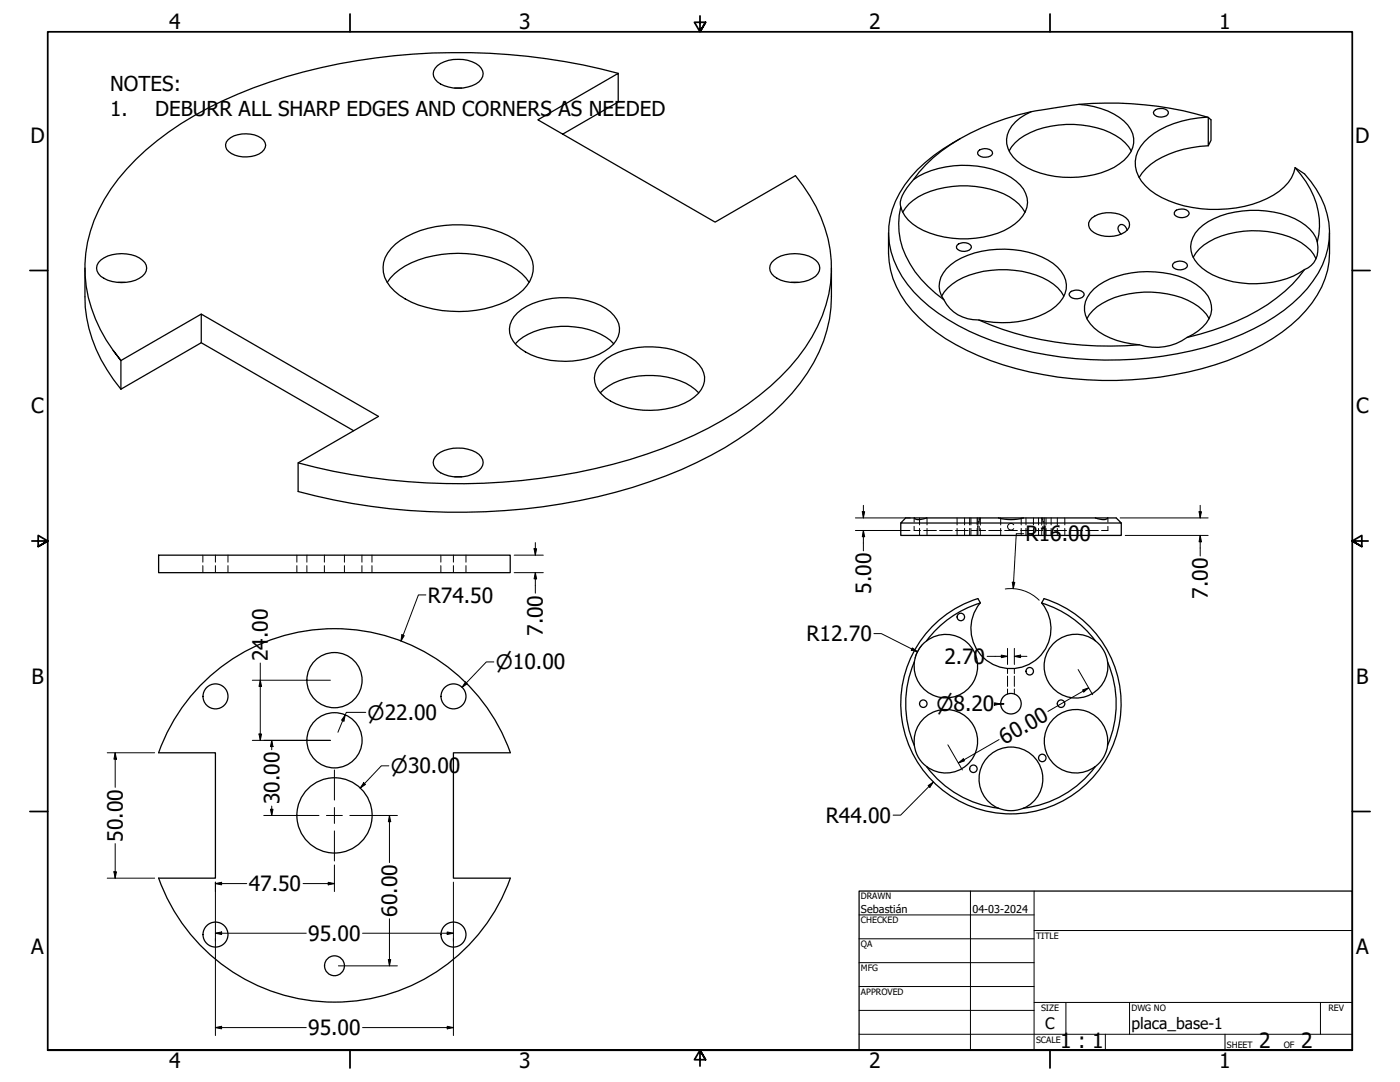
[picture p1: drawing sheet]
<svg xmlns="http://www.w3.org/2000/svg" width="559mm" height="432mm" viewBox="0 0 559 432" stroke-linecap="round" stroke-linejoin="round" font-family="sans-serif">
<!-- layer: Hidden (ANSI) -->
<g fill="none" stroke="#000" stroke-width=".4">
<path d="M364.9 210.1v1.6h2.5M364.9 206.7v1.6M367 206.7v2.8M367 210.9v2.8M368.7 211.7h5.1M370 206.7v2.8M370 210.9v2.8M375 211.7h5.1M381.4 211.7h5.1M382 206.7v2.8M382 210.9v2.8M385 206.7v2.8"/>
<path d="M385 210.9v2.8M387 206.7v2.8M387 210.9v2.8M387.5 206.7v2.8M387.5 210.9v2.8M390 206.7v2.8M390 210.9v2.8M390.3 210.1v1.6h-2.6M390.3 206.7v1.6M390.3 212v1.7M390.7 208.1l-.4 .6v1.7M390.8 210.1v1.6h2.6"/>
<path d="M390.8 206.7v1.6M391.2 206.7v.1M391.2 206.8h.1M391.3 206.8l-.3 .7M391.3 206.8v2.7M391.3 210.9v2.8M394.7 211.7h5M399.4 206.7v2.8M399.4 210.9v2.8M401 211.7h5.1M404.6 209.4a1.36 1.36 0 0 0-2-.2 1.36 1.36 0 0 0 0 2 1.36 1.36 0 0 0 2-.3M407.4 211.7h5"/>
<path d="M407.6 206.7v2.8M407.6 210.9v2.8M409.5 206.7v2.8M409.5 210.9v2.8M412.5 206.7v2.8M412.5 210.9v2.8M414.5 206.7v2.8M414.5 210.9v2.8M415.8 206.8l.3 .7M415.8 206.8v2.7M415.8 210.9v2.8M415.9 206.7v.1"/>
<path d="M416.2 210.1v1.6h-2.5M416.2 206.7v1.6M416.4 208.1l.4 .6v1.7M416.8 212v1.7M416.8 210.1v1.6h2.6M416.8 206.7v1.6M417.5 206.7v2.8M417.5 210.9v2.8M419.5 206.7v2.8M419.5 210.9v2.8M420.6 211.7h5.1M422 206.7v2.8"/>
<path d="M422 210.9v2.8M425 206.7v2.8M425 210.9v2.8M427 211.7h5.1M433.3 211.7h5.1M442.2 210.1v1.6h-2.5M442.2 206.7v1.6M81 221.6v2.7M81 225.7v2.8M86 221.6v2.7M86 225.7v2.8M91 221.6v2.7"/>
<path d="M91 225.7v2.8M118.5 221.6v2.7M118.5 225.7v2.8M122.5 221.6v2.7M122.5 225.7v2.8M129.5 221.6v2.7M129.5 225.7v2.8M137.5 221.6v2.7M137.5 225.7v2.8M144.5 221.6v2.7M144.5 225.7v2.8M148.5 221.6v2.7"/>
<path d="M148.5 225.7v2.8M176 221.6v2.7M176 225.7v2.8M181 221.6v2.7M181 225.7v2.8M186 221.6v2.7M186 225.7v2.8M402.1 266.8v2M402.1 269.8v4.1M402.1 275v2M404.9 266.8v2M404.9 269.8v4.1"/>
<path d="M404.9 275v2"/>
</g>
<!-- layer: Visible (ANSI) -->
<g fill="none" stroke="#000" stroke-width=".51">
<path d="M174.6 26.2a14.9 14.9 0 0 1 16.6 0 4.2 4.2 0 0 1-1.3 7.3 15.3 15.3 0 0 1-15.3-.9 3.9 3.9 0 0 1 0-6.4zM181.5 35.2h2.8M246.8 29.3a245.5 245.5 0 0 0-145.6 5.8 127.9 127.9 0 0 0-50.6 32.3 57.8 57.8 0 0 0-16.6 42.5 59.1 59.1 0 0 0 14.3 34l-3.1-4M91.1 55.8a11.5 11.5 0 0 1 14.1 .1 3.5 3.5 0 0 1-1.8 5.6 11.4 11.4 0 0 1-12.9-1.9 3 3 0 0 1 .6-3.8zM224.6 53.5l22.2-12.8v-11.4l-32.1 18.5 70.7 40.8 32.1-18.5a56.7 56.7 0 0 1 14 42.8 63.3 63.3 0 0 1-20 37.5 138.8 138.8 0 0 1-53.4 30.8 246.6 246.6 0 0 1-139.1 3.5M383.3 55.3a60 60 0 0 0-24.2 21.7 31.5 31.5 0 0 0 3.1 36.5 71 71 0 0 0 29.3 20.7 143.2 143.2 0 0 0 99.5 1.1 75.1 75.1 0 0 0 30.8-20.1 32.2 32.2 0 0 0 5.4-36.4l-4-6.3-2.5-3.1-3.7-2.5M430.6 41.7a28.1 28.1 0 0 1 19.6 8.2 9.6 9.6 0 0 1-1.5 14 33.6 33.6 0 0 1-24.4 6.8 29.7 29.7 0 0 1-19.9-8 9.6 9.6 0 0 1 .9-14.1l1.8-1.5 4.5-2.5M460.7 44.3a4.1 4.1 0 0 1 5.6 .3 1.65 1.65 0 0 1-1.7 1.9 3 3 0 0 1-4.2-1.7zM481.9 46.7a39.8 39.8 0 0 0-23.4 8.2 12.2 12.2 0 0 0-2.9 17.4 32 32 0 0 0 20.3 10.5 47.6 47.6 0 0 0 34.7-6.5 15.7 15.7 0 0 0 6.4-9.4M482.3 46.9l1.1 .9v8.2l-1.1 2.2zM482.3 46.9a135.9 135.9 0 0 0-66.4-3 92 92 0 0 0-43.4 19 55.1 55.1 0 0 0-12.8 16.4l-.4 1.3 .2 2a30.5 30.5 0 0 0 5.7 25.8 54.2 54.2 0 0 0 11.5 11.2 14.7 14.7 0 0 0 14 8.1 132.3 132.3 0 0 0 64.1 9.9 21.5 21.5 0 0 0 19-2.9 94.5 94.5 0 0 0 35.7-15.8 48.8 48.8 0 0 0 11.2-11.3 9 9 0 0 0 5.1-11 30.4 30.4 0 0 0-6.6-26.9l-2.2-2.8M482.3 58.2a41.5 41.5 0 0 0-23 7.4l-3.4 3.4-1.2 1.9"/>
<path d="M364.6 71.7a38.5 38.5 0 0 1 31.4-4.2 22.2 22.2 0 0 1 12.5 7.9 9.3 9.3 0 0 1-1.7 12.4 30.8 30.8 0 0 1-20.5 7.5 35.5 35.5 0 0 1-22.1-6 12.7 12.7 0 0 1-4.7-6.7M390.5 60.3a4 4 0 0 1 5.5 .3 1.58 1.58 0 0 1-1.5 2 3 3 0 0 1-4.3-1.7zM402.8 60.3a18.7 18.7 0 0 1 11-8.5 40 40 0 0 1 31.5 2.3 16.1 16.1 0 0 1 6.2 6.2M156.1 99.1a35.1 35.1 0 0 1 24.6-9.4 41.1 41.1 0 0 1 26.7 7.3 11.6 11.6 0 0 1 1.4 18.8 37.6 37.6 0 0 1-25.5 8.5 42.5 42.5 0 0 1-23.9-6.5 13.3 13.3 0 0 1-6.3-13l.6-2zM354.6 92.9a42.2 42.2 0 0 0 3.2 21.6 54.7 54.7 0 0 0 23.7 23 129.1 129.1 0 0 0 64.1 14.3 122.9 122.9 0 0 0 62.3-16.7 49.2 49.2 0 0 0 21-23.9 43 43 0 0 0 1.8-18.3M360.3 84.7a20.5 20.5 0 0 1 13.8-9.2 40.3 40.3 0 0 1 28.8 3 16.1 16.1 0 0 1 6.2 6.2M382 97.9a4 4 0 0 1 5.6 .2 1.67 1.67 0 0 1-1.6 2 3.9 3.9 0 0 1-4.2-1zM435.7 87.1a11.7 11.7 0 0 1 14.5 .7 3.6 3.6 0 0 1-2.4 5.5 11.8 11.8 0 0 1-12.3-1.4 3.2 3.2 0 0 1 .2-4.8zM449.9 91.9a2.15 2.15 0 0 0-3.1-2 2.49 2.49 0 0 0 .7 3.6M468.9 84.4a4.1 4.1 0 0 1 5.6 .3 1.65 1.65 0 0 1-1.6 2 3.9 3.9 0 0 1-4.1-1.1zM525.8 96.6a15.3 15.3 0 0 0-9-9.4 40.1 40.1 0 0 0-34.6 1.3 11.7 11.7 0 0 0-6.8 11.7 14.6 14.6 0 0 0 8.7 9.5 40.1 40.1 0 0 0 34.5-.8l2.1-1.3M33.9 107v11.4a57.4 57.4 0 0 0 14.4 36.9"/>
<path d="M40.2 103.8a14.6 14.6 0 0 1 16.6 0 4.1 4.1 0 0 1 1.7 4 4.1 4.1 0 0 1-2.9 3.3 15.2 15.2 0 0 1-15.4-.9 3.9 3.9 0 0 1 0-6.4zM47.1 112.7h2.9M154.6 112.7a27.4 27.4 0 0 1 18.4-10.6 46.6 46.6 0 0 1 31.1 4.1 19.9 19.9 0 0 1 7.1 6.5M308 104.8a13.8 13.8 0 0 1 14.8-2.6 6.2 6.2 0 0 1 4.4 4.8 6.6 6.6 0 0 1-6.1 5.3 13.5 13.5 0 0 1-13.1-3.1 3.6 3.6 0 0 1 0-4.4zM315.8 112.7h2.8M331.9 107v11.4a56.2 56.2 0 0 1-12.6 34.6 110.1 110.1 0 0 1-41.2 31.6 219.5 219.5 0 0 1-92 19.8 241.5 241.5 0 0 1-67.1-8.2v-11.5l32.1-18.5-70.8-40.9v11.5l-32 18.5M375.9 118.2a20.5 20.5 0 0 1 13.8-9.2 40.2 40.2 0 0 1 28.7 3 15 15 0 0 1 6.2 6.2M376.7 119.6a9.8 9.8 0 0 1 2.7-13.9 34.9 34.9 0 0 1 25-6.1 27.6 27.6 0 0 1 19.1 8.7 9.6 9.6 0 0 1-2.1 13.9 36.9 36.9 0 0 1-30.7 5.5M427 116.8a4 4 0 0 1 5.6 .2 1.67 1.67 0 0 1-1.6 2.1 3 3 0 0 1-4.3-1.8zM468.2 105.2a4 4 0 0 1 5.6 .3 1.58 1.58 0 0 1-1.6 2 3.9 3.9 0 0 1-4.1-1.1zM476.2 102.7a20.3 20.3 0 0 1 14.1-9.4 39.5 39.5 0 0 1 29.1 3.5 14.1 14.1 0 0 1 5.9 6.5M80.3 125.3l-32 18.6v11.4"/>
<path d="M80.3 136.8l60.9 35.1M205.7 137.2a26 26 0 0 1 18.2-7 30 30 0 0 1 19.6 5.6l1.5 1.4M206.6 124.8a29.9 29.9 0 0 1 22.7-5.8 24.9 24.9 0 0 1 15.8 7 8.5 8.5 0 0 1-1.9 12.9 32.9 32.9 0 0 1-28.8 3.7 17 17 0 0 1-10.4-8 8.5 8.5 0 0 1 2.6-9.8zM433.8 127.2a18.7 18.7 0 0 1 11.1-8.5 40 40 0 0 1 31.5 2.3 16.1 16.1 0 0 1 6.2 6.2M473.8 134.7a16.7 16.7 0 0 0 9.5-9.2 10.1 10.1 0 0 0-3.9-10.5 33.1 33.1 0 0 0-21.5-6.6 33.1 33.1 0 0 0-21.2 6.9 9.8 9.8 0 0 0 0 15.6 30.5 30.5 0 0 0 18.1 6.7M239.6 156.8a27.3 27.3 0 0 1 21.1-6.9 26.3 26.3 0 0 1 18.2 6.9M240.5 144.5a28.9 28.9 0 0 1 22.8-5.9 24.9 24.9 0 0 1 15.7 6.9 8.4 8.4 0 0 1-1.8 12.9 33 33 0 0 1-28.9 3.7 16.3 16.3 0 0 1-10.4-7.9 8.2 8.2 0 0 1 2.6-9.7zM174.6 181.4a14.9 14.9 0 0 1 16.6 0 4.2 4.2 0 0 1-1.3 7.3 15.3 15.3 0 0 1-15.3-.9 3.9 3.9 0 0 1 0-6.4zM181.5 190.3h2.8M359.5 208.7v5h88v-5M361.5 206.7h84l2 2h-88zM364.9 206.7l.6 .5 1 .2 3.4-.7"/>
<path d="M398.6 206.7a17.7 17.7 0 0 0 9.8 0M437.2 206.7l3.3 .7 1-.2 .6-.5M63.3 221.6h140.3v6.9h-140.3zM369.8 255.7a43 43 0 0 1 21.5-15.2l-1-1.6a44 44 0 0 0-22.4 67.7 44 44 0 0 0 71.3 0 44 44 0 0 0-22.4-67.7l-1 1.6a43.4 43.4 0 0 1 21.4 15.2M391.2 240.7a16 16 0 0 0 1.4 21.8 16 16 0 0 0 21.8 0 16 16 0 0 0 1.5-21.8M437.2 255.7a12.7 12.7 0 0 0-19.5 5.3 12.7 12.7 0 0 0 10.1 17.5 12.7 12.7 0 0 0 14.3-14.3M437.2 255.7a13 13 0 0 1 4.9 8.5 42 42 0 0 1 0 33.2M365 264.2a12.7 12.7 0 0 0 17.1 13.5 12.7 12.7 0 0 0 3.7-21.4 12.7 12.7 0 0 0-20.6 6.7 51.7 51.7 0 0 0-3.7 15.9 41.9 41.9 0 0 0 3.4 18.5 12.7 12.7 0 0 0 19.2 9.4 12.7 12.7 0 0 0 .6-21.3 12.7 12.7 0 0 0-19.6 8.1l-.1 3.8M442 297.4a12.7 12.7 0 0 0-14.2-14.1 12.7 12.7 0 0 0-10 17.3 12.7 12.7 0 0 0 19.3 5.3M442.1 297.4a12.6 12.6 0 0 1-4.9 8.5M63.3 300.4h22.7v50.1h-22.7a74.5 74.5 0 0 0 70.2 49.4 74.5 74.5 0 0 0 70.2-49.5l-22.7 .1v-50.1h22.6M63.3 300.4a74.5 74.5 0 0 1 70.2-49.5 74.5 74.5 0 0 1 70.2 49.5"/>
<path d="M369.8 305.9a42 42 0 0 0 28.8 16.6M437.2 305.9a42 42 0 0 1-28.8 16.6"/>
<circle cx="383.5" cy="246.2" r="1.49"/>
<circle cx="86" cy="277.9" r="5"/>
<circle cx="133.5" cy="271.4" r="11"/>
<circle cx="181" cy="277.9" r="5"/>
<circle cx="411" cy="267.9" r="1.49"/>
<circle cx="133.5" cy="295.4" r="11"/>
<circle cx="368.5" cy="280.8" r="1.49"/>
<circle cx="403.5" cy="280.8" r="4.1"/>
<circle cx="423.5" cy="280.8" r="1.49"/>
<circle cx="388.5" cy="306.8" r="1.49"/>
<circle cx="403.5" cy="310.8" r="12.7"/>
<circle cx="416" cy="302.5" r="1.49"/>
<circle cx="133.5" cy="325.4" r="15"/>
<circle cx="86" cy="373" r="5"/>
<circle cx="181" cy="373" r="5"/>
<circle cx="133.5" cy="385.4" r="4"/>
</g>
<!-- layer: Border (ANSI) -->
<g fill="none" stroke="#000" stroke-width=".7">
<path d="M139.7 5.6v7.1M279.4 6.3v6.4l-2.2-3.8h4.4l-2.2 3.8 2.2-3.8M419.1 5.6v7.1M11.9 107.9h7.1M539.8 107.9h7.1M12.7 215.9h6.3l-3.8-2.2v4.4l3.8-2.2-3.8 2.2M546.1 215.9h-6.3l3.8-2.2v4.4l-3.8-2.2 3.8 2.2M11.9 323.8h7.1M539.8 323.8h7.1M19 419.1v-406.4h520.8v406.4h-520.8h520.8M139.7 419.1v7.1M419.1 419.1v7.1"/>
<path d="M281.6 422.9l-2.2-3.8 2.2 3.8h-4.4l2.2-3.8v6.3"/>
</g>
<!-- layer: Title (ANSI) -->
<g fill="none" stroke="#000" stroke-width=".4">
<path d="M387.3 355.6v63.5M412.7 355.6v63.5M342.9 365.1h69.8M342.9 374.6h69.8M412.7 371.3h127.1M342.9 384.2h69.8M342.9 393.7h69.8M342.9 412.7h196.9M342.9 403.2h69.8M412.7 400h127.1M425.4 400v12.7M441.2 412.7v6.4"/>
<path d="M450.8 400v12.7M488.9 412.7v6.4M527 400v12.7"/>
</g>
<path d="M342.9 355.6h196.9v63.5h-196.9z" fill="none" stroke="#000" stroke-width=".51"/>
<!-- layer: Dimension (ANSI) -->
<g fill="none" stroke="#000" stroke-width=".4">
<path d="M213.2 219h1l-.5 2.6zM213.7 216.5v5.1M341.4 206.7h21.9M341.4 211.7h21.8M344.2 204.2h.9l-.5 2.5zM344.6 211.7l.5 2.5h-.9zM344.6 201.7v5M344.6 211.7v8.1M408.6 213h-3l-1.2 21.9M447.1 206.7h35.1M449.1 213.7h33.1M478.6 204.2h1l-.6 2.5z"/>
<path d="M479 213.7l.6 2.5h-1zM479 201.7v5M479 213.7v8.2M170 237.4h-3l-7 18.4M205.2 221.6h11.7M205.2 228.5h11.7M213.7 228.5l.5 2.5h-1zM213.7 228.5v8.2M401.2 235.1a16 16 0 0 1 13.6 4.5M404.1 232.3l1 .1-.7 2.5zM160.4 253.3l1 .4-1.4 2.1zM348.8 252.9h3l14.4 7.2"/>
<path d="M364.2 258.6l2 1.5-2.5-.6zM367.9 257.5a12.7 12.7 0 0 0-2.7 5.2M402.1 258.8v6.4M404.9 258.8v6.4M100.7 271.5h31.2M103.9 271.5l.5 2.4h-1zM103.9 264.6v30.9M185.8 272.2l.7 .7-2.1 1.4zM197.1 264.2h-3l-9.7 10.1M394 261.9h8.1M399.7 261.4l2.4 .5-2.4 .5zM404.9 261.9l2.5-.5v1z"/>
<path d="M404.9 261.9h5M430.3 267.2l5.8 10M432.1 275.3l2.4-.8-1.9 1.7zM434.5 274.5l-16.2 9.4M100.7 295.5h31.2M103.4 292.9h1l-.5 2.6zM108.5 295.5l.5 2.4h-1.1zM108.5 295.5v3.7M137.8 285.3l-.5 2.5-1-.4zM146 284.3h-7.8l-3.3 7.9M378.3 297.2l5.8 10.1M396.9 280.5l2.5 .4-2.5 .5z"/>
<path d="M397.7 280.9h3l-3.8 .1M398.8 295.1l-16.3 9.4M42.8 300.4h18.9M46 300.4l.5 2.6h-1zM46 300.4v13.8M145.2 312.4l.7 .7-2.1 1.4zM155.2 305.6h-3l-8.4 8.9M370.5 313.5l2.1-1.4-1.4 2.1zM372.6 312.1l-13.1 13.2h-3M382.5 304.5l2-1.7 .4 .9zM46 336.7v13.8M105.3 325.4h10"/>
<path d="M107.9 323h1.1l-.5 2.4zM108.5 321.7v3.7M151.6 325.4h7M155.4 325.4l.6 2.5h-1zM155.4 325.4v18.8M42.8 350.5h18.9M45.5 347.9h1l-.5 2.6zM86 352.6l2.5-.5v1zM86 352v61.3M86 352.6h12.5M121 352.6h12.5M131 352.1l2.5 .5-2.5 .5z"/>
<path d="M133.5 345.2v10.6M181 352v61.3M86 372.4l2.5-.5v1zM86 372.4h36.2M144.7 372.4h36.3M155.4 366.6v18.8M178.5 371.9l2.5 .5-2.5 .5zM135.1 385.4h23.5M155 383h1l-.6 2.4zM86 410.1l2.5-.5v1zM86 410.1h36.2M144.7 410.1h36.3"/>
<path d="M178.5 409.6l2.5 .5-2.5 .5z"/>
</g>
<g fill="#000">
<path d="M213.2 219h1l-.5 2.6z" fill-rule="evenodd"/>
<path d="M344.2 204.2h.9l-.5 2.5z" fill-rule="evenodd"/>
<path d="M344.6 211.7l.5 2.5h-.9z" fill-rule="evenodd"/>
<path d="M478.6 204.2h1l-.6 2.5z" fill-rule="evenodd"/>
<path d="M479 213.7l.6 2.5h-1z" fill-rule="evenodd"/>
<path d="M213.7 228.5l.5 2.5h-1z" fill-rule="evenodd"/>
<path d="M404.1 232.3l1 .1-.7 2.5z" fill-rule="evenodd"/>
<path d="M160.4 253.3l1 .4-1.4 2.1z" fill-rule="evenodd"/>
<path d="M364.2 258.6l2 1.5-2.5-.6z" fill-rule="evenodd"/>
<path d="M103.9 271.5l.5 2.4h-1z" fill-rule="evenodd"/>
<path d="M185.8 272.2l.7 .7-2.1 1.4z" fill-rule="evenodd"/>
<path d="M399.7 261.4l2.4 .5-2.4 .5z" fill-rule="evenodd"/>
<path d="M404.9 261.9l2.5-.5v1z" fill-rule="evenodd"/>
<path d="M432.1 275.3l2.4-.8-1.9 1.7z" fill-rule="evenodd"/>
<path d="M103.4 292.9h1l-.5 2.6z" fill-rule="evenodd"/>
<path d="M108.5 295.5l.5 2.4h-1.1z" fill-rule="evenodd"/>
<path d="M137.8 285.3l-.5 2.5-1-.4z" fill-rule="evenodd"/>
<path d="M396.9 280.5l2.5 .4-2.5 .5z" fill-rule="evenodd"/>
<path d="M46 300.4l.5 2.6h-1z" fill-rule="evenodd"/>
<path d="M145.2 312.4l.7 .7-2.1 1.4z" fill-rule="evenodd"/>
<path d="M370.5 313.5l2.1-1.4-1.4 2.1z" fill-rule="evenodd"/>
<path d="M382.5 304.5l2-1.7 .4 .9z" fill-rule="evenodd"/>
<path d="M107.9 323h1.1l-.5 2.4z" fill-rule="evenodd"/>
<path d="M155.4 325.4l.6 2.5h-1z" fill-rule="evenodd"/>
<path d="M45.5 347.9h1l-.5 2.6z" fill-rule="evenodd"/>
<path d="M86 352.6l2.5-.5v1z" fill-rule="evenodd"/>
<path d="M131 352.1l2.5 .5-2.5 .5z" fill-rule="evenodd"/>
<path d="M86 372.4l2.5-.5v1z" fill-rule="evenodd"/>
<path d="M178.5 371.9l2.5 .5-2.5 .5z" fill-rule="evenodd"/>
<path d="M155 383h1l-.6 2.4z" fill-rule="evenodd"/>
<path d="M86 410.1l2.5-.5v1z" fill-rule="evenodd"/>
<path d="M178.5 409.6l2.5 .5-2.5 .5z" fill-rule="evenodd"/>
</g>
<!-- layer: Center Mark (ANSI) -->
<path d="M133.5 307.3v12M115.3 325.4h12M130.3 325.4h6.4M133.5 322.3v6.3M133.5 331.6v12M139.6 325.4h12" fill="none" stroke="#000" stroke-width=".4"/>
<g font-size="8.4">
<text x="67.6" y="11.7">4</text>
<text x="207.3" y="11.7">3</text>
<text x="347" y="11.7">2</text>
<text x="486.7" y="11.7">1</text>
<text x="12.1" y="57">D</text>
<text x="541" y="57">D</text>
<text x="12.4" y="165">C</text>
<text x="541.3" y="165">C</text>
<text x="409.4" y="216">R16.00</text>
<text x="347.7" y="236.9" transform="rotate(-90 347.7 236.9)">5.00</text>
<text x="482.1" y="239" transform="rotate(-90 482.1 239)">7.00</text>
<text x="170.8" y="240.5">R74.50</text>
<text x="216.7" y="253.8" transform="rotate(-90 216.7 253.8)">7.00</text>
<text x="321.9" y="255.9">R12.70</text>
<text x="106.9" y="263.8" transform="rotate(-90 106.9 263.8)">24.00</text>
<text x="376.9" y="265">2.70</text>
<text x="12.5" y="272.9">B</text>
<text x="541.3" y="272.9">B</text>
<text x="401" y="297.4" transform="rotate(-30 401 297.4)">60.00</text>
<text x="111.5" y="320.9" transform="rotate(-90 111.5 320.9)">30.00</text>
<text x="329.6" y="328.4">R44.00</text>
<text x="49" y="335.9" transform="rotate(-90 49 335.9)">50.00</text>
<text x="99.3" y="355.7">47.50</text>
<text x="158.5" y="365.9" transform="rotate(-90 158.5 365.9)">60.00</text>
<text x="123.1" y="375.5">95.00</text>
<text x="12.4" y="380.9">A</text>
<text x="541.3" y="380.9">A</text>
<text x="123.1" y="413.1">95.00</text>
<text x="423.1" y="418.3">1 : 1</text>
<text x="502.6" y="418.3">2</text>
<text x="519.3" y="418.3">2</text>
<text x="67.6" y="426.2">4</text>
<text x="207.3" y="426.2">3</text>
<text x="347" y="426.2">2</text>
<text x="486.7" y="426.2">1</text>
</g>
<g font-size="8.2">
<text x="43.9" y="36.4">NOTES:</text>
<text x="43.9" y="46.3">1.</text>
<text x="61.9" y="46.3">DEBURR ALL SHARP EDGES AND CORNERS AS NEEDED</text>
</g>
<g font-size="7.9">
<text x="197.9" y="267.1">⌀10.00</text>
<text x="146.7" y="287.2">⌀22.00</text>
<text x="373.8" y="283.8">⌀8.20</text>
<text x="156" y="308.5">⌀30.00</text>
</g>
<g font-size="6.3">
<text x="417.2" y="410.6">C</text>
<text x="451.6" y="410.7">placa_base-1</text>
</g>
<g font-size="4.3">
<text x="343.7" y="364.3">Sebastián</text>
<text x="388.1" y="364.3">04-03-2024</text>
</g>
<g font-size="3.5">
<text x="343.7" y="358.9">DRAWN</text>
<text x="343.7" y="368.5">CHECKED</text>
<text x="413.5" y="374.6">TITLE</text>
<text x="343.7" y="378">QA</text>
<text x="343.7" y="387.5">MFG</text>
<text x="343.7" y="397.1">APPROVED</text>
<text x="415.5" y="403.4">SIZE</text>
<text x="451.6" y="403.4">DWG NO</text>
<text x="530.3" y="403.4">REV</text>
<text x="413.5" y="416.1">SCALE</text>
<text x="489.7" y="418.3">SHEET</text>
<text x="512.4" y="418.3">OF</text>
</g>
</svg>
